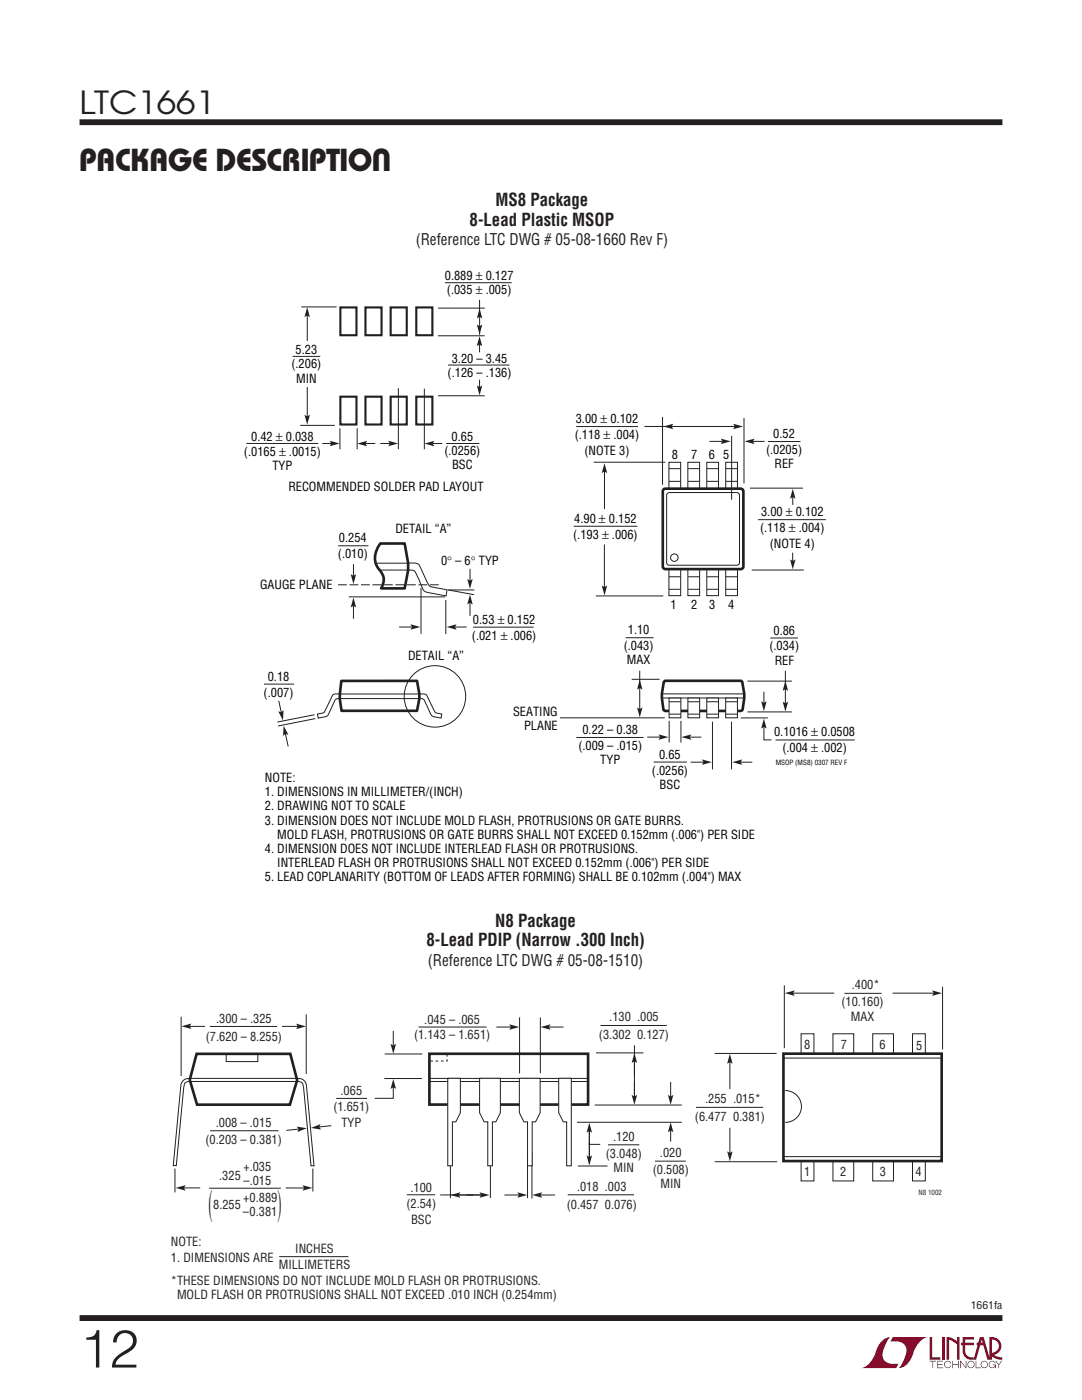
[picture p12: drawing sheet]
<svg xmlns="http://www.w3.org/2000/svg" width="216mm" height="279mm" viewBox="0 0 216 279" stroke-linecap="round" stroke-linejoin="round" font-family="sans-serif">
<g fill="#900126">
<path d="M185.5 266.8h.5v4.1h1.6v.5h-2.1z"/>
<path d="M176.2 267.4l1-.5h.5h-.1a6.2 6.2 0 0 0-1.4 4 2.58 2.58 0 0 0 3.1 1.3l-.5 .8h-6.9a4.9 4.9 0 0 0 3-3.8l.4-.7z"/>
<path d="M178.1 266.9h7a4.9 4.9 0 0 0-3.1 3.7 3.2 3.2 0 0 1-2.7 2.4h.1a6.2 6.2 0 0 0 1.4-4.1 2.58 2.58 0 0 0-3.1-1.2z"/>
<path d="M188 266.8h.5v4.6h-.5z"/>
<path d="M188.9 266.8l1 .2 1.1 .7v-.9h.5v4.6h-.5v-3.1l-1.6-.9v4h-.5z"/>
<path d="M185.5 271.6h1.3v.1h-.6v1.3h-.1v-1.3h-.6z"/>
<path d="M187 271.6h1.2v.1h-1v.5h.9v.2h-.9v.5h1v.1h-1.2z"/>
<path d="M190 271.6h.2v.6h1v-.6h.1v1.4h-.1v-.6h-1v.6h-.2z"/>
<path d="M191.6 271.6h.1l1 1.2v-1.2h.1v1.4l-1.1-1.2v1.2h-.1z"/>
<path d="M194.7 271.6h.1v1.3h.9v.1h-1z"/>
<path d="M198.6 271.6h.2l.5 .7 .5-.7h.2l-.6 .8v.6h-.2v-.6z"/>
<path d="M192.1 266.8h2.2v.5h-1.7v.7h1.7v.5h-1.7v1.1a1.32 1.32 0 0 0 1.7 1.3v.5l1.2-4.6h.8l1.1 4.1v-4.1a1.84 1.84 0 0 1 2.4 1.4 1.84 1.84 0 0 1-1.5 2.2l.8 .4 .9 .1v.5l-1.2-.2-1-.6v-.6a1.34 1.34 0 0 0 1.5-1.2 1.34 1.34 0 0 0-1.4-1.5v4.1h-.9l-.8-2.9h-1.3v-.5h1.2l-.2-.7-1.1 4.1a2.06 2.06 0 0 1-2.7-1.3v-1.6h-.4v-.5h.4z"/>
<path d="M193.2 271.8a.72 .72 0 0 1 1.2 .1 .72 .72 0 0 1-.4 1.1 .72 .72 0 0 1-1-.7h.2a.59 .59 0 0 0 .8 .5 .59 .59 0 0 0 .2-.9 .59 .59 0 0 0-1 .2v.2h-.2z"/>
<path d="M195.9 271.8a.72 .72 0 0 1 1.1 .1 .72 .72 0 0 1-.4 1.1 .72 .72 0 0 1-.9-.7h.1a.59 .59 0 0 0 .8 .5 .59 .59 0 0 0 .2-.9 .59 .59 0 0 0-.9 .2l-.1 .2h-.1z"/>
<path d="M197.5 271.8a.72 .72 0 0 1 1.2 .2h-.2a.59 .59 0 0 0-.9-.1 .59 .59 0 0 0 .1 .9 .59 .59 0 0 0 .9-.4h-.5v-.1h.6v.7h-.1v-.3a.73 .73 0 0 1-1.1 .2 .73 .73 0 0 1 0-1.1z"/>
<path d="M188.6 271.8a.71 .71 0 0 1 1.2 .3h-.1a.59 .59 0 0 0-.9-.3 .59 .59 0 0 0-.1 1 .59 .59 0 0 0 1-.3h.1a.73 .73 0 0 1-1.1 .4 .73 .73 0 0 1-.1-1.1z"/>
</g>
<path d="M15.9 24.4h184.1M15.9 263h184.1" fill="none" stroke="#231f20" stroke-width="1.2" stroke-linecap="butt"/>
<path d="M94.4 125.2h12.1" fill="none" stroke="#231f20" stroke-width=".2"/>
<path d="M68.1 135.9h15.1l.5 2.6v1l-.5 2.4h-15l-.4-2.4z" fill="#fff"/>
<path d="M68.1 135.9h15.1l.5 2.6v1l-.5 2.4h-15l-.4-2.4z" fill="none" stroke="#231f20" stroke-width=".53"/>
<path d="M67.5 108.9h6M84 117.3v9.2M89 119.7v6.8M52.7 136.5h6M67.8 138.5h15.9a1.65 1.65 0 0 1 1.5 .2l1.3 3a.96 .96 0 0 0 1.2 .7l.4 .1-.1 .8-1.2-.2a1.04 1.04 0 0 1-1-.9l-1-2.3a.85 .85 0 0 0-1.1-.5h-16" fill="none" stroke="#231f20" stroke-width=".2"/>
<path d="M75.9 108.5h4.8l.7 3.9v1.4l-.7 3.6h-4.6a3.1 3.1 0 0 0-.7-4.1 4.3 4.3 0 0 1 .5-4.8z" fill="#fff"/>
<path d="M75.9 108.5h4.8l.7 3.9v1.4l-.7 3.6h-4.6a3.1 3.1 0 0 0-.7-4.1 4.3 4.3 0 0 1 .5-4.8z" fill="none" stroke="#231f20" stroke-width=".53"/>
<g fill="none" stroke="#231f20" stroke-width=".2">
<path d="M75.1 112.4h6.3M81.4 112.4h1.5a1.25 1.25 0 0 1 1.1 1.1l1.3 2.8a1.23 1.23 0 0 0 1.4 .9l2.5 .5-.2 1.2-2.8-.5a2.07 2.07 0 0 1-1.8-.9l-1.1-2.5a1.4 1.4 0 0 0-1.9-1.2h-5.7M67.8 138.5a1.65 1.65 0 0 0-1.4 .2l-1.4 3a.96 .96 0 0 1-1.1 .7l-.5 .1 .1 .8 1.2-.2a1.04 1.04 0 0 0 1-.9l1.1-2.3a.85 .85 0 0 1 1.1-.5h-.1M90.7 125.1h2.4M124.8 127.3h5.6M126 135.6h5.6M127.7 133.9v7.8M132.1 138.5h16.4M132.1 139.3h16.4M153.7 127.3h5.5M62.8 142.6l-7.5 1.5M62.9 143.4l-7.4 1.5"/>
<path d="M111.7 143.3h20.9M115 147.2h13.4M130.4 152.1h6.7M133.5 143.9v4.3M135.9 143.9v4.3M142.2 144v9.5M146 144v9.5M147.8 143.3h5.4M149.1 142.1h8.9M154.8 147.7h15.8"/>
</g>
<path d="M89.1 125.1l2-.5-.3 .5 .3 .6z" fill="#231f20"/>
<path d="M79.6 125.1h2.8" fill="none" stroke="#231f20" stroke-width=".2"/>
<path d="M81.9 124.6l2 .5-2 .6 .3-.6z" fill="#231f20"/>
<path d="M70.5 112.6v2.4" fill="none" stroke="#231f20" stroke-width=".2"/>
<path d="M70 114.6l.5 .3 .6-.3-.6 2z" fill="#231f20"/>
<path d="M70.5 120.8v2.7" fill="none" stroke="#231f20" stroke-width=".2"/>
<path d="M70.5 119.3l.6 1.9-.6-.3-.5 .3z" fill="#231f20"/>
<path d="M55.6 139.9l.5 2.4" fill="none" stroke="#231f20" stroke-width=".2"/>
<path d="M55.5 142l.6 .2 .5-.5-.1 2.1z" fill="#231f20"/>
<path d="M56.9 146.3l.6 2.7" fill="none" stroke="#231f20" stroke-width=".2"/>
<path d="M56.6 144.8l.9 1.8-.6-.2-.4 .5z" fill="#231f20"/>
<path d="M69.6 119.1h19.2M89.4 117.7h5.3M89.5 117.7l5.1 1M93.8 113.5v2.5" fill="none" stroke="#231f20" stroke-width=".2"/>
<path d="M87.6 116.7h-20.5" fill="none" stroke="#231f20" stroke-width=".2" stroke-dasharray="1.8 .5" stroke-linecap="butt"/>
<path d="M93.2 115.6l.6 .3 .5-.3-.5 1.9z" fill="#231f20"/>
<path d="M93.8 120.2v2.7" fill="none" stroke="#231f20" stroke-width=".2"/>
<g fill="#231f20">
<path d="M93.8 118.7l.5 1.9-.5-.3-.6 .3z"/>
<path d="M127.1 141.2l.6 .3 .5-.3-.5 2z"/>
<path d="M127.7 135.6l.5 2-.5-.3-.6 .3z"/>
</g>
<path d="M156.7 133.9v6.6" fill="none" stroke="#231f20" stroke-width=".2"/>
<g fill="#231f20">
<path d="M156.2 140l.5 .4 .6-.4-.6 2z"/>
<path d="M156.7 135.9l.6 2-.6-.4-.5 .4z"/>
</g>
<path d="M137.5 147.1h2.5" fill="none" stroke="#231f20" stroke-width=".2"/>
<path d="M136 147.1l1.9-.5-.3 .5 .3 .5z" fill="#231f20"/>
<path d="M129.1 147.1h2.8" fill="none" stroke="#231f20" stroke-width=".2"/>
<path d="M131.4 146.6l2 .5-2 .5 .3-.5z" fill="#231f20"/>
<path d="M147.7 152.1h2.4" fill="none" stroke="#231f20" stroke-width=".2"/>
<path d="M146.1 152.1l2-.5-.3 .5 .3 .5z" fill="#231f20"/>
<path d="M137.8 152.1h2.7" fill="none" stroke="#231f20" stroke-width=".2"/>
<path d="M140.1 151.6l1.9 .5-1.9 .5 .3-.5z" fill="#231f20"/>
<path d="M152.4 138v2.4" fill="none" stroke="#231f20" stroke-width=".2"/>
<path d="M151.9 140l.5 .3 .6-.3-.6 1.9z" fill="#231f20"/>
<path d="M152.4 144.9v2.8h1.5" fill="none" stroke="#231f20" stroke-width=".2"/>
<path d="M152.4 143.4l.6 2-.6-.3-.5 .3z" fill="#231f20"/>
<path d="M132.5 136.1l.3-.2h15l.3 .1a8.8 8.8 0 0 1-.1 5.8l-15.2 .1-.4-.2a10.4 10.4 0 0 1 .1-5.6z" fill="none" stroke="#231f20" stroke-width=".53"/>
<path d="M133.5 139.3h2.4v4h-2.4z" fill="#fff"/>
<path d="M133.5 139.3h2.4v4h-2.4zM133.6 140h2.3M133.6 142.5h2.3" fill="none" stroke="#231f20" stroke-width=".2"/>
<path d="M137.3 139.3h2.3v4h-2.3z" fill="#fff"/>
<path d="M137.3 139.3h2.3v4h-2.3zM137.3 140h2.3M137.3 142.5h2.3" fill="none" stroke="#231f20" stroke-width=".2"/>
<path d="M141 139.3h2.4v4h-2.4z" fill="#fff"/>
<path d="M141 139.3h2.4v4h-2.4zM141.1 140h2.3M141.1 142.5h2.3" fill="none" stroke="#231f20" stroke-width=".2"/>
<path d="M144.8 139.3h2.3v4h-2.3z" fill="#fff"/>
<g fill="none" stroke="#231f20" stroke-width=".2">
<path d="M115 85.1h12.3M118.5 92.2h14.3M120.6 93.8v7.8M132.2 83.2v13.5M133.5 92.3h2.3v5.2h-2.3zM133.5 96.1h2.3M133.5 93.5h2.3M137.3 92.3h2.3v5.2h-2.3zM137.3 96.1h2.3M137.3 93.5h2.3M141 92.3h2.4v5.2h-2.4zM141.1 96.1h2.3"/>
<path d="M141.1 93.5h2.3M144.8 92.3h2.4v5.2h-2.4zM144.8 96.1h2.3M144.8 93.5h2.3M148.5 83.4v13.1M149.6 97.4h10.6M114.5 105h12.7M118.9 118.9h13.5M120.6 108.7v9M133.5 113.6h2.3v5.3h-2.3zM133.5 115.1h2.3M133.5 117.6h2.3"/>
<path d="M137.3 113.6h2.3v5.3h-2.3zM137.3 115.1h2.3M137.3 117.6h2.3M141 113.6h2.4v5.3h-2.4zM141.1 115.1h2.3M141.1 117.6h2.3M144.8 113.6h2.4v5.3h-2.4zM144.8 115.1h2.3M144.8 117.6h2.3M150 113.8h10.4M151.3 103.7h13.5M144.8 139.3h2.3v4h-2.3z"/>
<path d="M144.8 140h2.4M144.8 142.5h2.4"/>
</g>
<g fill="#231f20">
<path d="M120.1 116.9l.5 .3 .6-.3-.6 1.9z"/>
<path d="M120.6 92.4l.6 2-.6-.3-.5 .3z"/>
</g>
<path d="M158.2 98.3v2.5M158.2 110.3v2.2" fill="none" stroke="#231f20" stroke-width=".2"/>
<g fill="#231f20">
<path d="M157.6 111.6l.6 .4 .5-.4-.5 2z"/>
<path d="M158.2 97.5l.5 2-.5-.3-.6 .3z"/>
<path d="M132.4 85.1l1.9-.5-.3 .5 .3 .6z"/>
</g>
<path d="M128.6 85.1h18.3" fill="none" stroke="#231f20" stroke-width=".2"/>
<path d="M146.3 84.6l2 .5-2 .6 .3-.6z" fill="#231f20"/>
<path d="M132.3 97.8l.5-.3 15.3 .1 .2 .5v15.2l-.5 .3-15.3-.1-.2-.5z" fill="none" stroke="#231f20" stroke-width=".53"/>
<g fill="none" stroke="#231f20" stroke-width=".2">
<path d="M133.1 98.6l.5-.3 13.7 .1 .3 .4-.1 13.8-.4 .2-13.8-.1-.3-.4zM146 87v12.7M150.1 88.1h2.5M149.1 135.9h8.9"/>
<circle cx="134.6" cy="111.3" r=".75"/>
<circle cx="86.8" cy="139" r="6.1"/>
</g>
<path d="M148.6 88.1l2-.6-.4 .6 .4 .5z" fill="#231f20"/>
<path d="M141.6 88.1h2.7" fill="none" stroke="#231f20" stroke-width=".2"/>
<path d="M143.8 87.5l2 .6-2 .5 .3-.5z" fill="#231f20"/>
<path d="M60.1 61.2h7.1M59.9 84.9h6.9M153.2 88.1h6.5" fill="none" stroke="#231f20" stroke-width=".2"/>
<path d="M67.9 79.2h3.2v5.5h-3.2zM67.9 61.4h3.2v5.5h-3.2zM83.1 79.2h3.2v5.5h-3.2zM83.1 61.4h3.2v5.5h-3.2z" fill="none" stroke="#231f20" stroke-width=".42"/>
<g fill="#231f20">
<path d="M60.8 82.8l.5 .3 .5-.3-.5 2z"/>
<path d="M61.3 61.3l.5 2-.5-.3-.5 .3z"/>
<path d="M95.7 61.6l.5 2-.5-.4-.6 .4z"/>
</g>
<path d="M61.3 62.9v5.1M61.3 77.2v6.2M87.4 67h9.3M87.4 79h9.3M89.4 72.9h12.3" fill="none" stroke="#231f20" stroke-width=".2"/>
<g fill="#231f20">
<path d="M95.1 76.9l.6 .4 .5-.4-.5 2z"/>
<path d="M95.7 67.1l.5 2-.5-.4-.6 .4z"/>
</g>
<path d="M88.8 56.4h13.3M87.4 61.5h9.3M95.7 68.5v1.8" fill="none" stroke="#231f20" stroke-width=".2"/>
<path d="M95.1 64.8l.6 .3 .5-.3-.5 2z" fill="#231f20"/>
<path d="M95.7 59.8v7M79.5 77.5v12.2M84.7 77.6v12.1" fill="none" stroke="#231f20" stroke-width=".2"/>
<g fill="#231f20">
<path d="M84.7 88.5l2-.5-.4 .5 .4 .6z"/>
<path d="M77.5 88l2 .5-2 .6 .3-.6z"/>
</g>
<path d="M67.8 85.5v4.2M71.3 85.5v4.2" fill="none" stroke="#231f20" stroke-width=".2"/>
<g fill="#231f20">
<path d="M71.3 88.5l2-.5-.4 .5 .4 .6z"/>
<path d="M65.8 88l2 .5-2 .6 .3-.6z"/>
</g>
<g fill="none" stroke="#231f20" stroke-width=".2">
<path d="M58.4 71.1h5.5M95.7 75.8v1.5M49.2 88.5h14.3M64.3 88.5h2.2M72.8 88.5h2.1M75.9 88.5h2.1M86.1 88.5h2.1M89 88.5h6.7M76.7 215.2h7.5M103.7 203v11.2M107.8 203.1v11.1M118.9 210.1h9.5"/>
<path d="M126.6 208.6v11M89.9 229.8v9.3M97.9 229.8v9.3M115.1 224h20.9M115.3 232.7h5.9"/>
</g>
<path d="M72.9 79.2h3.2v5.5h-3.2zM72.9 61.4h3.2v5.5h-3.2zM78 79.2h3.2v5.5h-3.2zM78 61.4h3.2v5.5h-3.2z" fill="none" stroke="#231f20" stroke-width=".42"/>
<path d="M85.7 210.3h31.6v10.1h-31.6z" fill="none" stroke="#231f20" stroke-width=".53"/>
<path d="M117.6 225.6v6.7z" fill="#fff"/>
<path d="M117.6 225.6v6.7" fill="none" stroke="#231f20" stroke-width=".2"/>
<path d="M117.7 228.4h2.1z" fill="#fff"/>
<g fill="none" stroke="#231f20" stroke-width=".2">
<path d="M67.1 219.2h6.1M76.8 210.3h7.5M78.5 216.8v2.4h-3.7M83.5 205h13.6M85.7 215.2h31.7M85.7 215.8h31.7M119.8 204.7h13.2M87.8 238.5h8.3M105.3 230v9.1M106.1 230v9.2M113.3 238.4h13.2M117.7 228.4h2.1"/>
<path d="M118.7 220.5h17.3M121.3 228.5h6.3M130.7 231.7h6.1"/>
</g>
<path d="M89.2 210.3v1.5h-3.5" fill="none" stroke="#231f20" stroke-width=".2" stroke-dasharray=".5 .5" stroke-linecap="butt"/>
<path d="M95.7 215.2h4.1v6.9l-.9 1.8h-.6v8.8h-1v-8.8h-.7l-.9-1.8z" fill="#fff"/>
<path d="M95.7 215.2h4.1v6.9l-.9 1.8h-.6v8.8h-1v-8.8h-.7l-.9-1.8z" fill="none" stroke="#231f20" stroke-width=".2"/>
<path d="M89.3 215.2h2.6v6.9l-.9 1.8h-.7v8.8h-1z" fill="#fff"/>
<path d="M89.3 215.2h2.6v6.9l-.9 1.8h-.7v8.8h-1z" fill="none" stroke="#231f20" stroke-width=".2"/>
<path d="M111.5 215.2h2.5v17.5h-.9v-8.8h-.7l-.9-1.8z" fill="#fff"/>
<path d="M111.5 215.2h2.5v17.5h-.9v-8.8h-.7l-.9-1.8z" fill="none" stroke="#231f20" stroke-width=".2"/>
<path d="M103.6 215.2h4.2v6.9l-.9 1.8h-.7v8.8h-.9v-8.8h-.8l-.9-1.8z" fill="#fff"/>
<path d="M36.1 202.9v11.8M37.1 204.8h22.9M45.1 210.5v1.4h6.3v-1.4M61.1 202.4v11.9M103.6 215.2h4.2v6.9l-.9 1.8h-.7v8.8h-.9v-8.8h-.8l-.9-1.8zM34.9 233.2v4.8M36.7 237.1h3.2M41.9 225.7h13.7M57 237.1h4.1M62.4 233.2v4.6" fill="none" stroke="#231f20" stroke-width=".2"/>
<path d="M39.2 210.3h18.7l1.4 5.3-1.5 4.9h-18.5l-1.4-5z" fill="none" stroke="#231f20" stroke-width=".53"/>
<path d="M41 203.4h15.3v3.6h-15.3z" fill="#fff"/>
<path d="M37.7 215.2h21.7M37.9 215.2a1.59 1.59 0 0 0-1.8 1.2l-1.5 16.2h.6l1.5-15.8a.91 .91 0 0 1 1.1-.9l21.7-.1M41.9 204.9h13.4M59.3 215.2a1.59 1.59 0 0 1 1.8 1.2l1.6 16.3h-.6l-1.6-15.9a.91 .91 0 0 0-1.1-.9M41.7 237.1h14.3" fill="none" stroke="#231f20" stroke-width=".2"/>
<g fill="#231f20">
<path d="M59.1 204.3l2 .5-2 .6 .3-.6z"/>
<path d="M36.2 204.8l2-.5-.3 .5 .3 .6z"/>
</g>
<path d="M59.7 225.3l-2.6 .3" fill="none" stroke="#231f20" stroke-width=".2"/>
<path d="M59.2 224.8l2 .4-1.9 .7 .3-.6z" fill="#231f20"/>
<path d="M66.1 224.7l-2.6 .2" fill="none" stroke="#231f20" stroke-width=".2"/>
<g fill="#231f20">
<path d="M62 225.1l2-.8-.3 .6 .4 .5z"/>
<path d="M35.1 237.1l1.9-.6-.3 .6 .3 .5z"/>
<path d="M60.4 236.5l1.9 .6-1.9 .5 .3-.5z"/>
<path d="M78.5 215.3l.5 2-.5-.3-.6 .3z"/>
</g>
<path d="M78.5 205.7v3" fill="none" stroke="#231f20" stroke-width=".2"/>
<path d="M77.9 208.3l.6 .3 .5-.3-.5 2z" fill="#231f20"/>
<path d="M99 205h3" fill="none" stroke="#231f20" stroke-width=".2"/>
<path d="M101.6 204.4l2 .6-2 .5 .4-.5z" fill="#231f20"/>
<path d="M109.5 205h2.9" fill="none" stroke="#231f20" stroke-width=".2"/>
<path d="M107.9 205l1.9-.6-.3 .6 .3 .5z" fill="#231f20"/>
<path d="M133.8 215.9v3" fill="none" stroke="#231f20" stroke-width=".2"/>
<path d="M133.3 218.5l.5 .3 .6-.3-.6 2z" fill="#231f20"/>
<path d="M133.8 225.6v2.2" fill="none" stroke="#231f20" stroke-width=".2"/>
<path d="M133.8 224l.6 2-.6-.4-.5 .4z" fill="#231f20"/>
<path d="M126.6 211.8v2.9" fill="none" stroke="#231f20" stroke-width=".2"/>
<path d="M126.6 210.2l.5 1.9-.5-.3-.6 .3z" fill="#231f20"/>
<path d="M126.6 215.9v3" fill="none" stroke="#231f20" stroke-width=".2"/>
<path d="M126 218.5l.6 .3 .5-.3-.5 2z" fill="#231f20"/>
<path d="M117.6 228v3" fill="none" stroke="#231f20" stroke-width=".2"/>
<path d="M117 230.6l.6 .3 .5-.3-.5 2z" fill="#231f20"/>
<path d="M117.6 225.7v2.9" fill="none" stroke="#231f20" stroke-width=".2"/>
<path d="M117.6 224.1l.5 1.9-.5-.3-.6 .3z" fill="#231f20"/>
<path d="M100.7 238.5h2.9" fill="none" stroke="#231f20" stroke-width=".2"/>
<path d="M103.2 237.9l2 .6-2 .5 .4-.5z" fill="#231f20"/>
<path d="M107.8 238.5h3" fill="none" stroke="#231f20" stroke-width=".2"/>
<path d="M106.2 238.5l2-.6-.3 .6 .3 .5z" fill="#231f20"/>
<path d="M93.1 238.5h3" fill="none" stroke="#231f20" stroke-width=".2"/>
<path d="M95.7 237.9l2 .6-2 .5 .3-.5z" fill="#231f20"/>
<path d="M91.5 238.5h2.9" fill="none" stroke="#231f20" stroke-width=".2"/>
<path d="M89.9 238.5l2-.6-.4 .6 .4 .5z" fill="#231f20"/>
<path d="M156.5 196.7v12.5M168.5 198.2h7.4M188.1 196.9v12.5M142.6 210.2h12.4M159.9 206.3h2.5v29.4h-2.5zM166.2 206.3h4.1v29.4h-4.1zM174.1 206.3h4.2v29.4h-4.2zM182.1 206.3h2.5v29.4h-2.5zM138.9 221h13.4M142.6 231.8h12.5" fill="none" stroke="#231f20" stroke-width=".2"/>
<path d="M156.3 210.3h31.6v21.4h-31.6z" fill="#fff"/>
<path d="M156.3 210.3h31.6v21.4h-31.6z" fill="none" stroke="#231f20" stroke-width=".53"/>
<path d="M156.3 211.2h31.6M156.3 230.8h31.6" fill="none" stroke="#231f20" stroke-width=".2"/>
<path d="M156.7 217.6a3.2 3.2 0 0 1 3.2 3.2 3.2 3.2 0 0 1-3.2 3.2z" fill="#fff" stroke="#231f20" stroke-width=".2"/>
<path d="M178.1 198.2h8.3" fill="none" stroke="#231f20" stroke-width=".2"/>
<path d="M186 197.7l2 .5-2 .5 .3-.5z" fill="#231f20"/>
<path d="M158.2 198.2h8.3" fill="none" stroke="#231f20" stroke-width=".2"/>
<path d="M156.6 198.2l2-.5-.3 .5 .3 .5z" fill="#231f20"/>
<path d="M145.6 211.9v5.4" fill="none" stroke="#231f20" stroke-width=".2"/>
<path d="M145.6 210.3l.6 2-.6-.3-.5 .3z" fill="#231f20"/>
<path d="M145.6 225.1v5" fill="none" stroke="#231f20" stroke-width=".2"/>
<path d="M145.1 229.8l.5 .3 .6-.3-.6 2z" fill="#231f20"/>
<path d="M81.2 238.4h5.6M55.7 250.8h13.8" fill="none" stroke="#231f20" stroke-width=".2"/>
<text font-size="10.6" fill="#231f20" x="15.9" y="272.9">12</text>
<g font-size="7.4" fill="#231f20">
<text x="41.6" y="242.5">(</text>
<text x="55.4" y="242.5">)</text>
</g>
<g font-size="6.3" fill="#231f20">
<text x="15.9" y="22.8">LTC1661</text>
<text x="15.8" y="34.1">PACKAGE DESCRIPTION</text>
</g>
<g font-size="3.5" fill="#231f20">
<text x="98.9" y="41.2">MS8 Package</text>
<text x="93.7" y="45">8-Lead Plastic MSOP</text>
<text x="98.8" y="185">N8 Package</text>
<text x="85.1" y="188.9">8-Lead PDIP (Narrow .300 Inch)</text>
</g>
<g font-size="3.2" fill="#231f20">
<text x="83" y="48.9">(Reference LTC DWG # 05-08-1660 Rev F)</text>
<text x="85.4" y="192.8">(Reference LTC DWG # 05-08-1510)</text>
</g>
<g font-size="2.5">
<text x="88.8" y="55.9">0.889 ± 0.127</text>
<text x="89.2" y="58.8">(.035 ± .005)</text>
<text x="59" y="70.7">5.23</text>
<text x="58.2" y="73.5">(.206)</text>
<text x="59.1" y="76.3">MIN</text>
<text x="89.3" y="75.2">(.126 – .136)</text>
<text x="90.1" y="72.4">3.20 – 3.45</text>
<text x="50.1" y="88.1">0.42 ± 0.038</text>
<text x="90.1" y="88">0.65</text>
<text x="114.7" y="87.6">(.118 ± .004)</text>
<text x="114.9" y="84.4">3.00 ± 0.102</text>
<text x="154.3" y="87.4">0.52</text>
<text x="48.7" y="90.9">(.0165 ± .0015)</text>
<text x="54.4" y="93.7">TYP</text>
<text x="88.7" y="90.8">(.0256)</text>
<text x="90.2" y="93.7">BSC</text>
<text x="116.6" y="90.7">(NOTE 3)</text>
<text x="134.1" y="91.6">8</text>
<text x="137.9" y="91.6">7</text>
<text x="141.5" y="91.6">6</text>
<text x="144.3" y="91.6">5</text>
<text x="152.9" y="90.6">(.0205)</text>
<text x="154.5" y="93.4">REF</text>
<text x="57.5" y="98">RECOMMENDED SOLDER PAD LAYOUT</text>
<text x="78.9" y="106.4">DETAIL “A”</text>
<text x="114.4" y="107.6">(.193 ± .006)</text>
<text x="114.6" y="104.4">4.90 ± 0.152</text>
<text x="151.7" y="106.2">(.118 ± .004)</text>
<text x="151.9" y="103.1">3.00 ± 0.102</text>
<text x="67.4" y="111.4">(.010)</text>
<text x="67.6" y="108.2">0.254</text>
<text x="88" y="112.7">0° – 6° TYP</text>
<text x="153.6" y="109.4">(NOTE 4)</text>
<text x="51.9" y="117.6">GAUGE PLANE</text>
<text x="94.4" y="124.5">0.53 ± 0.152</text>
<text x="133.8" y="121.5">1</text>
<text x="137.9" y="121.5">2</text>
<text x="141.5" y="121.6">3</text>
<text x="145.3" y="121.5">4</text>
<text x="81.4" y="131.8">DETAIL “A”</text>
<text x="94.2" y="127.7">(.021 ± .006)</text>
<text x="124.5" y="129.7">(.043)</text>
<text x="125.3" y="126.6">1.10</text>
<text x="153.5" y="129.8">(.034)</text>
<text x="154.3" y="126.6">0.86</text>
<text x="53.4" y="135.8">0.18</text>
<text x="125.1" y="132.6">MAX</text>
<text x="154.6" y="132.6">REF</text>
<text x="52.6" y="139">(.007)</text>
<text x="102.4" y="142.8">SEATING</text>
<text x="104.6" y="145.6">PLANE</text>
<text x="115.4" y="149.7">(.009 – .015)</text>
<text x="116.2" y="146.5">0.22 – 0.38</text>
<text x="154.5" y="147">0.1016 ± 0.0508</text>
<text x="119.8" y="152.5">TYP</text>
<text x="130.1" y="154.7">(.0256)</text>
<text x="131.5" y="151.5">0.65</text>
<text x="156.1" y="150.2">(.004 ± .002)</text>
<text x="52.9" y="156.1">NOTE:</text>
<text x="52.9" y="158.9">1. DIMENSIONS IN MILLIMETER/(INCH)</text>
<text x="52.9" y="161.7">2. DRAWING NOT TO SCALE</text>
<text x="131.6" y="157.5">BSC</text>
<text x="52.9" y="164.6">3. DIMENSION DOES NOT INCLUDE MOLD FLASH, PROTRUSIONS OR GATE BURRS.</text>
<text x="55.3" y="167.4">MOLD FLASH, PROTRUSIONS OR GATE BURRS SHALL NOT EXCEED 0.152mm (.006&quot;) PER SIDE</text>
<text x="52.9" y="170.2">4. DIMENSION DOES NOT INCLUDE INTERLEAD FLASH OR PROTRUSIONS.</text>
<text x="55.3" y="173">INTERLEAD FLASH OR PROTRUSIONS SHALL NOT EXCEED 0.152mm (.006&quot;) PER SIDE</text>
<text x="52.9" y="175.9">5. LEAD COPLANARITY (BOTTOM OF LEADS AFTER FORMING) SHALL BE 0.102mm (.004&quot;) MAX</text>
</g>
<g font-size="2.5" fill="#231f20">
<text x="170" y="197.3">.400*</text>
<text x="121.6" y="203.8">.130 .005</text>
<text x="167.9" y="200.8">(10.160)</text>
<text x="169.8" y="203.7">MAX</text>
<text x="41.1" y="207.7">(7.620 – 8.255)</text>
<text x="43.1" y="204.2">.300 – .325</text>
<text x="82.6" y="207.4">(1.143 – 1.651)</text>
<text x="84.7" y="204.3">.045 – .065</text>
<text x="119.5" y="207.3">(3.302 0.127)</text>
<text x="160.5" y="209.3">8</text>
<text x="167.8" y="209.3">7</text>
<text x="175.5" y="209.3">6</text>
<text x="182.8" y="209.6">5</text>
<text x="66.5" y="221.7">(1.651)</text>
<text x="68" y="218.5">.065</text>
<text x="140.7" y="220.2">.255 .015*</text>
<text x="43.1" y="224.9">.008 – .015</text>
<text x="68.1" y="224.9">TYP</text>
<text x="122.3" y="227.6">.120</text>
<text x="138.7" y="223.7">(6.477 0.381)</text>
<text x="41" y="228.4">(0.203 – 0.381)</text>
<text x="48.6" y="233.7">+.035</text>
<text x="120.9" y="231.2">(3.048)</text>
<text x="122.4" y="234">MIN</text>
<text x="131.7" y="230.8">.020</text>
<text x="43.7" y="235.4">.325</text>
<text x="48.5" y="239.8">+0.889</text>
<text x="48.6" y="236.5">–.015</text>
<text x="81.9" y="237.8">.100</text>
<text x="115.1" y="237.7">.018 .003</text>
<text x="130.3" y="234.3">(0.508)</text>
<text x="131.8" y="237.2">MIN</text>
<text x="160.5" y="234.6">1</text>
<text x="167.6" y="234.6">2</text>
<text x="175.6" y="234.7">3</text>
<text x="182.7" y="234.6">4</text>
<text x="42.5" y="241.3">8.255</text>
<text x="48.5" y="242.6">–0.381</text>
<text x="81.1" y="241">(2.54)</text>
<text x="82" y="244.2">BSC</text>
<text x="113.1" y="241.2">(0.457 0.076)</text>
<text x="34.1" y="248.6">NOTE:</text>
<text x="34.1" y="251.8">1. DIMENSIONS ARE</text>
<text x="58.9" y="250.1">INCHES</text>
<text x="34.1" y="256.4">*THESE DIMENSIONS DO NOT INCLUDE MOLD FLASH OR PROTRUSIONS.</text>
<text x="55.6" y="253.3">MILLIMETERS</text>
<text x="35.3" y="259.2">MOLD FLASH OR PROTRUSIONS SHALL NOT EXCEED .010 INCH (0.254mm)</text>
</g>
<text font-size="2.1" fill="#231f20" x="193.7" y="261.2">1661fa</text>
<text font-size="1.4" x="154.8" y="152.7">MSOP (MS8) 0307 REV F</text>
<text font-size="1.4" fill="#231f20" x="183.3" y="238.5">N8 1002</text>
</svg>
